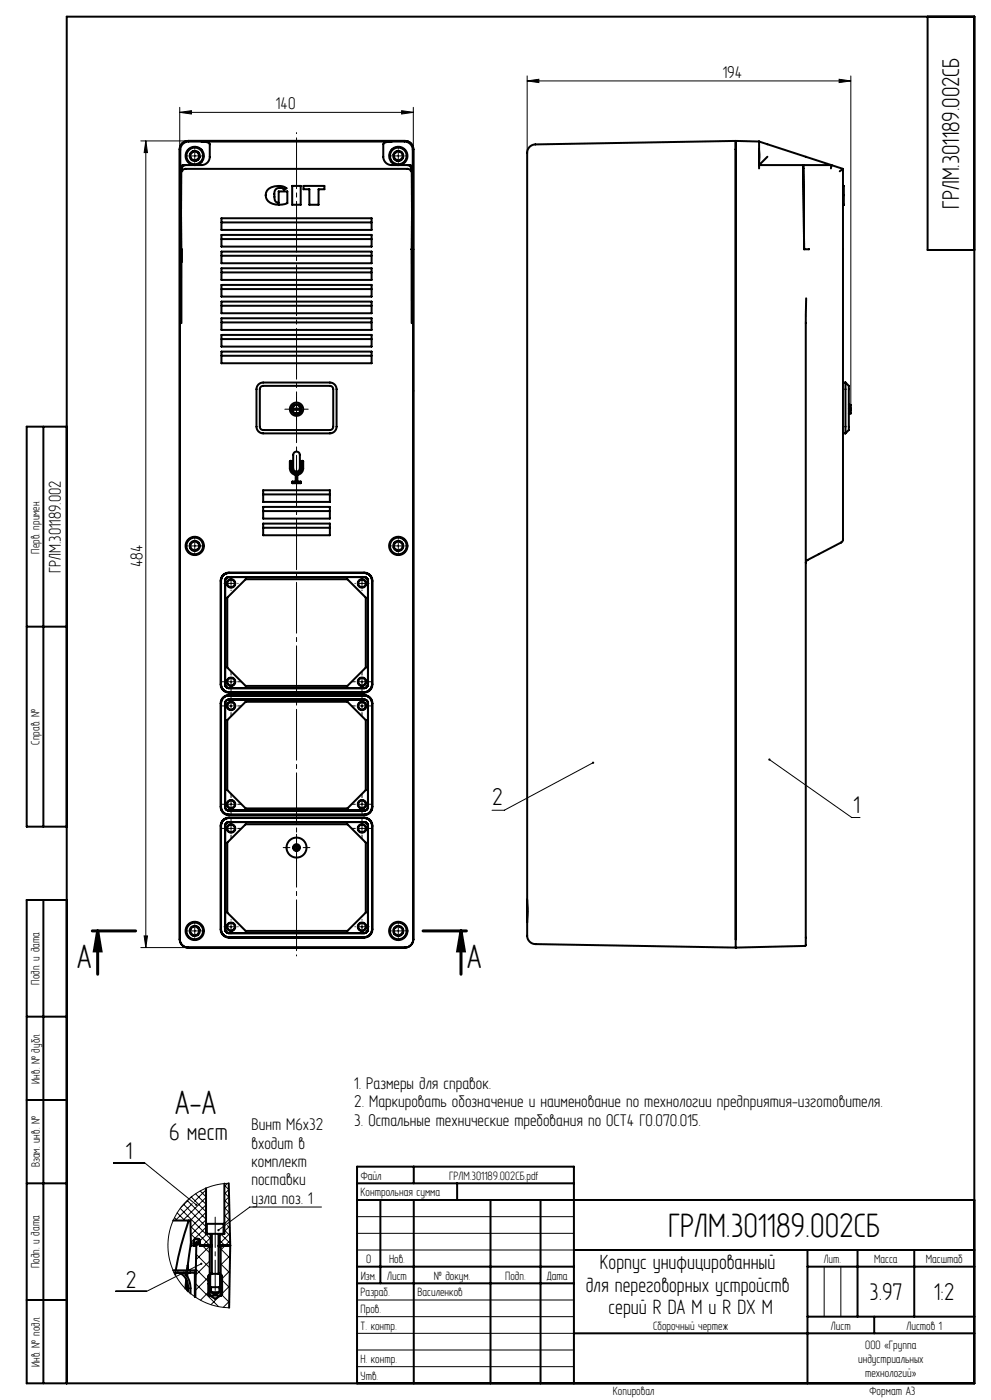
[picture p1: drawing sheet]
<svg xmlns="http://www.w3.org/2000/svg" width="297mm" height="420mm" viewBox="0 0 297 420" stroke-linecap="round" stroke-linejoin="round" font-family="sans-serif">
<path d="M29.3 279.3l1 6h-2zM138.2 279.3l1 6h-2z" fill="none" stroke="#000" stroke-width=".9" stroke-linecap="butt"/>
<g fill="none" stroke="#000" stroke-width=".3">
<path d="M53.9 33.7l3.5-.5v1zM53.9 32.2v12.6M53.9 33.7h70M120.4 33.2l3.5 .5-3.5 .5zM123.9 32.2v12.6M158 24.3l3.5-.5v1zM158 22.8v23M158 24.3h97M251.5 23.8l3.5 .5-3.5 .5zM255 22.8v98.7M42.2 42.3h14.2M43.7 42.3v242"/>
<path d="M43.7 42.3l.5 3.5h-1zM57.4 46.8h2M58.4 45.8v2M118.4 46.8h2M119.4 45.8v2M87.9 122.8h2M88.9 121.8v2M57.4 163.8h2M58.4 162.8v2M68.2 175h2M69.2 174v2M107.5 175h2"/>
<path d="M108.5 174v2M118.4 163.8h2M119.4 162.8v2M68.2 204.5h2M68.2 211.8h2M69.2 203.5v2M69.2 210.8v2M107.5 204.5h2M107.5 211.8h2M108.5 203.5v2M108.5 210.8v2M177.7 228.8l-26.6 14.3h-3.6"/>
<path d="M230.6 227.9l24.7 17.4h2.4M68.2 241.3h2M68.2 248.5h2M69.2 240.3v2M69.2 247.5v2M87.9 254.3h2M88.9 253.3v2M107.5 241.3h2M107.5 248.5h2M108.5 240.3v2M108.5 247.5v2M57.4 279.3h2"/>
<path d="M58.4 278.3v2M68.2 278h2M69.2 277v2M107.5 278h2M108.5 277v2M118.4 279.3h2M119.4 278.3v2M42.2 284.3h14.2M43.2 280.8h1l-.5 3.5zM34 348.8h9.3l15.5 12.6M57.3 359.1l4.4 4.4M57.6 358.9l-.5 .5"/>
<path d="M58.6 358.1l3.1 3.2M60 357.3l1.7 1.7M61.5 356.6l.2 .2M61.7 357l-3.4 3.4M61.7 359.2l-6.9 7M67.2 357.8l1.5 1.4M67.2 355.6l1.4 1.3M68.2 355l-1 .9M68.6 355l-3.7 .4-3.4 1.2-3.2 1.7-2.7 2.4-2.3 2.8-1.6 3.2-1 3.5-.4 3.6 .4 3.6 1.1 3.4 1.7 3.2 2.2 2.8 2.8 2.3 3.2 1.7 3.4 1.1 3.6 .4M68.6 356.8l-1.4 1.4M68.6 359l-1.4 1.4M52.3 365.3l.8 .9"/>
<path d="M53.1 363.9l2.3 2.3M54 362.5l9.1 9.1M55 361.3l6.7 6.7M56.1 360.1l5.6 5.7M56.4 360.1l-2.2 2.1M57.1 367.9l5.8 5.8M57.2 370.2l2.6 2.6M57.2 372.5l.9 .8M57.6 361.1l-5 5.1M58.8 376.3l4 4M59.6 372.7l.3 .2M59.9 372.9l2.9 3"/>
<path d="M60.3 379.1l-16.4 8.3h-9.3M61.7 361.4l-4.7 4.8M61.7 363.7l-4.6 4.6M61.7 365.9l-4.5 4.6M61.7 368.2l-4.5 4.5M62 370.2l-3.2 3.2M62.8 373.9l-4 4M62.8 378.3l-4.1 4.2M63.1 371.3l-2.3 2.4M63.1 373.5l-.1 .2M65.9 372.1l1.5 1.6M66.1 370.2l2.9 2.8"/>
<path d="M66.1 374.7l2.8 2.7M66.1 379.2l2.8 2.7M66.5 370.2l-.6 .6M67.2 369l1.7 1.7M67.2 364.5l1.5 1.5M67.2 362.3l1.6 1.5M67.2 360l1.5 1.5M68.2 367.7l.7 .7M68.7 361.2l-1.5 1.5M68.8 363.4l-1.6 1.5M68.8 365.6l-1.3 1.4-.3-.2M68.9 367.8l-1.7 1.6"/>
<path d="M68.9 370l-3 3M68.9 376.7l-2.8 2.8M69 372.2l-2.9 2.8M96.3 362.1h-21.4l-9.4 7M107 365h65M107 370h65M107 375h65M247 380v15M252 380v15M58.6 385.1l6.9 6.9M58.7 380.7l4.3 4.3M62.5 383.2h-.1"/>
<path d="M62.9 382.7l-4.3 4.4M63.2 386.9l-3.1 3.2M65.7 387.7l3 3M65.7 388.9l-2.5 2.5M66 383.5l2.8 2.8M68.7 390.4l-1.8 1.8M68.8 385.8l-2.8 2.9M68.9 381.3l-2.9 2.8M107 400h65M107 395h65M107 390h65M107 410h65"/>
<path d="M107 405h65"/>
</g>
<path d="M64.5 387.2v-22" fill="none" stroke="#000" stroke-width=".3" stroke-dasharray="15.2 1.3 1.3 1.3" stroke-dashoffset="6.1"/>
<path d="M88.9 39.8v247" fill="none" stroke="#000" stroke-width=".3" stroke-dasharray="15.2 1.3 1.3 1.3" stroke-dashoffset="-1.6"/>
<g fill="none" stroke="#000" stroke-width=".3" stroke-dasharray="15.2 1.3 1.3 1.3">
<path d="M56.4 46.8h-.7M58.4 44.8v-.7M58.4 48.8v.6M60.4 46.8h.6M117.4 46.8h-.7M119.4 44.8v-.7M119.4 48.8v.6M121.4 46.8h.6M86.9 122.8h-1.5M88.9 120.8v-1.5M88.9 124.8v1.5M90.9 122.8h1.5"/>
<path d="M56.4 163.8h-.7M58.4 161.8v-.7M58.4 165.8v.6M60.4 163.8h.6M67.2 175h-.1M69.2 173v-.1M69.2 177v.2M71.2 175h.2M106.5 175h-.1M108.5 173v-.1M108.5 177v.2M110.5 175h.1"/>
<path d="M117.4 163.8h-.7M119.4 161.8v-.7M119.4 165.8v.6M121.4 163.8h.6M67.2 204.5h-1M67.2 211.8h-1M69.2 202.5v-1.1M69.2 206.5v1.1M69.2 209.8v-1.1M69.2 213.8v1.1M71.2 204.5h1.1M71.2 211.8h1.1"/>
<path d="M106.5 204.5h-1.1M106.5 211.8h-1.1M108.5 202.5v-1.1M108.5 206.5v1.1M108.5 209.8v-1.1M108.5 213.8v1.1M110.5 204.5h1.1M110.5 211.8h1.1M69.2 239.3v-1.1M108.5 239.3v-1.1M67.2 241.3h-1M67.2 248.5h-1"/>
<path d="M69.2 243.3v1.1M69.2 246.5v-1.1M69.2 250.5v1.1M71.2 241.3h1.1M71.2 248.5h1.1M86.9 254.3h-2M88.9 252.3v-2M88.9 256.3v2M90.9 254.3h2M106.5 241.3h-1.1M106.5 248.5h-1.1M108.5 243.3v1.1"/>
<path d="M108.5 246.5v-1.1M108.5 250.5v1.1M110.5 241.3h1.1M110.5 248.5h1.1M56.4 279.3h-.7M58.4 277.3v-.7M60.4 279.3h.6M67.2 278h-.1M69.2 276v-.1M71.2 278h.2M106.5 278h-.1M108.5 276v-.1"/>
<path d="M110.5 278h.1M117.4 279.3h-.7M119.4 277.3v-.7M121.4 279.3h.6M58.4 281.3v.6M69.2 280v.2M108.5 280v.2M119.4 281.3v.6"/>
</g>
<path d="M27.6 279.3h13.1M29.3 279.3v13M126.8 279.3h13M138.2 279.3v13" fill="none" stroke="#000" stroke-width=".9"/>
<g fill="none" stroke="#000" stroke-width=".6">
<path d="M278 5v70h14M54.6 43l.8-.5 1-.2h65a2.5 2.5 0 0 1 2.5 2.5v237a2.5 2.5 0 0 1-2.5 2.5h-65a2.5 2.5 0 0 1-2.5-2.5v-237l.2-1zM55.3 49.5a1.06 1.06 0 0 0-1.3 1v-5.5a2.5 2.5 0 0 1 2.5-2.5h64.7a2.5 2.5 0 0 1 2.5 2.5v5.5a1 1 0 0 0-1-1M55.3 49.5l-.7 .4-.3 .6 .1 24.3M55.3 49.5h.2M55.5 49.5l-.6 .2-.4 .8M55.6 50.7l-.7 .2-.3 .5M55.6 50.7h.1M55.6 50.7h66.5M57 46.4l1-1 1.4 .4 .4 1.4-1.1 1-1.4-.4zM60.4 42.5a2.78 2.78 0 0 1 2.5 .8v3.7a2.5 2.5 0 0 1-2.5 2.5h-4.9M80.5 56.7a4.9 4.9 0 0 1 5.4-.2l-.8 .4a1.65 1.65 0 0 0-1.9-.4 1.65 1.65 0 0 0-1 1.7l.1 1.4a1.19 1.19 0 0 0 1.2 1.2v-3.4h2.6v3.5a5.5 5.5 0 0 1-6.1-1 2.53 2.53 0 0 1 .5-3.2z"/>
<path d="M87.6 55.8h2.5v5.6h-2.5zM91 55.8h6.2v1h-1.7v4.6h-2.8v-4.6h-1.7zM117.4 42.5a2.59 2.59 0 0 0-2.5 .8v3.7a2.5 2.5 0 0 0 2.5 2.5h4.8M118 46.3l1.1-.9 1.4 .4 .2 1.4-1.1 1-.4-.2-.9-.3zM122.1 50.7h.1M122.1 50.7l.8 .2 .2 .5M122.2 49.5a1.04 1.04 0 0 1 1.2 1l-.1 24.3M122.2 49.5l.6 .2 .4 .8M123.9 44.8v72.5M220.5 42.3v242M220.5 42.3l-60.1 1a2.5 2.5 0 0 0-2.4 2.5v224.1M220.5 42.3l7 .2"/>
<path d="M227.5 42.5v8M227.5 44.9v3.8M227.5 42.5l21.6 7M230 47l-2.5 2.5h13.2M240.7 49.5l.1 1M240.7 49.5h8.5M240.8 50.5l.2 24.3M249.2 49.5l-.2 1M249.2 49.5l3.4 1.2M252.6 50.7l-.9 .7M252.6 50.7v111.3l-.5 .7-10.2 5.4-.4 .8M252.6 55.8h.3v5.6"/>
<path d="M54.4 74.8h.1M54.4 74.8v22.1M54.4 74.8v3.9M66.4 65.5h45v3.5h-45zM66.4 70.5h45v3.5h-45zM66.4 75.5h45v3.5h-45zM66.4 66.7h45M66.4 71.7h45M66.4 76.7h45M123.3 74.8h.1M123.3 74.8l.1 22.1M241 74.8h1.5"/>
<path d="M242.5 74.8h.1M252.6 61.4h.3M66.4 80.5h45v3.5h-45zM66.4 85.5h45v3.5h-45zM66.4 90.5h45v3.5h-45zM66.4 95.5h45v3.5h-45zM66.4 81.7h45M66.4 86.7h45M66.4 91.7h45M66.4 96.7h45M241.6 89.5l-.1 194.1-.3 .2-20.7 .5M66.4 105.5h45v3.5h-45z"/>
<path d="M66.4 100.5h45v3.5h-45zM66.4 101.7h45M66.4 106.7h45M77.5 115.3l.6-.4 .8-.1h20a2 2 0 0 1 2 2v11.2a2 2 0 0 1-2 2h-20a2 2 0 0 1-2-2v-11.2l.1-.8zM78.2 116.1l.7-.3h20a1 1 0 0 1 1 1v11.2a1 1 0 0 1-1 1h-20a1 1 0 0 1-1-1v-11.2zM252.6 114.8h.8M253.4 114.8l1 1v13.2l-1 1M253.4 114.8v15.2M13 128v120M20 128h-12v120h12M86.9 138.3l.3-.1 .2 .3v2a1.5 1.5 0 0 0 1.5 1.5 1.5 1.5 0 0 0 1.5-1.5v-2a.25 .25 0 0 1 .2-.3 .25 .25 0 0 1 .3 .3v2a2 2 0 0 1-1.8 2v2h1v.5h-2.5v-.5h1v-2a2 2 0 0 1-1.7-2zM87.6 122.6a1.29 1.29 0 0 1 1.3-1.1 1.29 1.29 0 0 1 1.2 1.1"/>
<path d="M87.6 122.6v.4M87.6 123a1.29 1.29 0 0 0 1.3 1 1.29 1.29 0 0 0 1.2-1M87.6 122.6h2.5M87.6 123h2.5M88.3 135.7l.9-.2 .6 .7 .1 4.3a1 1 0 0 1-1 1 1 1 0 0 1-1-1v-4zM90.1 122.6v.4M252.6 130h.8M254.4 121.4l.6 .1v1.1h-.6M254.4 123h.6v1l-.6 .1M78.9 147.1h20v3.5h-20zM78.9 152.1h20v3.5h-20zM78.9 157.1h20v3.5h-20z"/>
<path d="M78.9 148.3h20M78.9 153.3h20M78.9 158.3h20M57.1 163.2l1.2-.9 .6 .3 .7 .4 .1 1.4-1.2 .8-.6-.3-.7-.3zM66.2 174.3a2.35 2.35 0 0 1 2.4-2.4h40.5a2.35 2.35 0 0 1 2.4 2.4M66.2 174.3v31M66.9 172.5l.8-.5 .9-.2h40.5a2.5 2.5 0 0 1 2.5 2.5v31a2.5 2.5 0 0 1-2.5 2.5h-40.5a2.5 2.5 0 0 1-2.5-2.5v-31l.2-1zM67.4 174.3a1.15 1.15 0 0 1 1.2-1.2h40.5a1.15 1.15 0 0 1 1.2 1.2M67.4 174.3v31M67.5 174.3a1.15 1.15 0 0 1 1.1-1.2h40.5a1.15 1.15 0 0 1 1.2 1.2M68.6 171.9a2.4 2.4 0 0 0-2.4 2.4M68.6 173.1a1.17 1.17 0 0 0-1.1 1.2"/>
<path d="M73.6 173.8h30.5l5.5 5.5v21l-5.5 5.5h-30.5l-5.5-5.5v-21zM109.1 171.9a2.4 2.4 0 0 1 2.4 2.4M109.1 173.1a1.17 1.17 0 0 1 1.2 1.2M110.3 174.3v31M111.5 174.3v31M118.2 162.9l1.4-.5 1 .7 .1 .2-.2 1.4-1.4 .5-1.1-.9zM8 188h12M66.2 205.3a2.4 2.4 0 0 0 2.4 2.4h40.5a2.4 2.4 0 0 0 2.4-2.4M66.2 205.3a2.35 2.35 0 0 0 2.4 2.4h40.5a2.35 2.35 0 0 0 2.4-2.4M66.9 209.3l.8-.6 .9-.2h40.5a2.5 2.5 0 0 1 2.5 2.5v31a2.5 2.5 0 0 1-2.5 2.5h-40.5a2.5 2.5 0 0 1-2.5-2.5v-31l.2-.9zM66.9 209.3l.8-.5 .9-.1h40.5a2.35 2.35 0 0 1 2.4 2.3v31.1a2.35 2.35 0 0 1-2.4 2.3h-40.5a2.35 2.35 0 0 1-2.4-2.3v-31.1l.2-.9zM67.4 205.3a1.15 1.15 0 0 0 1.2 1.2h40.5a1.15 1.15 0 0 0 1.2-1.2"/>
<path d="M67.5 205.3a1.15 1.15 0 0 0 1.1 1.1M67.8 210.2l.8-.3h40.5a1.15 1.15 0 0 1 1.2 1.1v31.1a1.15 1.15 0 0 1-1.2 1.1h-40.5a1.15 1.15 0 0 1-1.2-1.1v-31.1zM68.1 216l5.5-5.5h30.5l5.5 5.5v21l-5.5 5.5h-30.5l-5.5-5.5zM68.6 208.6a2.4 2.4 0 0 0-2.4 2.4M68.6 209.9a1.15 1.15 0 0 0-1.1 1.1M109.1 208.6a2.4 2.4 0 0 1 2.4 2.4M109.1 209.9a1.15 1.15 0 0 1 1.2 1.1M110.3 205.3a1.15 1.15 0 0 1-1.2 1.1M66.2 242a2.4 2.4 0 0 0 2.4 2.4M66.2 247.8a2.35 2.35 0 0 1 2.4-2.4h40.5a2.35 2.35 0 0 1 2.4 2.4M66.2 247.8v31M66.9 246l.8-.5 .9-.2h40.5a2.5 2.5 0 0 1 2.5 2.5v31a2.5 2.5 0 0 1-2.5 2.5h-40.5a2.5 2.5 0 0 1-2.5-2.5v-31l.2-1z"/>
<path d="M67.4 247.8a1.15 1.15 0 0 1 1.2-1.2h40.5a1.15 1.15 0 0 1 1.2 1.2M67.4 247.8v31M67.5 242a1.15 1.15 0 0 0 1.1 1.2M67.5 247.8a1.15 1.15 0 0 1 1.1-1.2h40.5a1.15 1.15 0 0 1 1.2 1.2M68.1 252.8l5.5-5.5h30.5l5.5 5.5v21l-5.5 5.5h-30.5l-5.5-5.5zM68.6 245.4a2.4 2.4 0 0 0-2.4 2.4M68.6 246.6a1.17 1.17 0 0 0-1.1 1.2M109.1 245.4a2.4 2.4 0 0 1 2.4 2.4M109.1 246.6a1.17 1.17 0 0 1 1.2 1.2M110.3 242a1.15 1.15 0 0 1-1.2 1.2M110.3 247.8v31M111.5 247.8v31"/>
<path d="M111.5 242a2.4 2.4 0 0 1-2.4 2.4M13 270v145M20 270h-12v145h284v-410h-272v410M57.4 278.2l1.4-.3 .4 .4 .6 .7-.5 1.4-1.4 .2-.9-1.1zM66.2 278.8a2.4 2.4 0 0 0 2.4 2.4h40.5a2.4 2.4 0 0 0 2.4-2.4M66.2 278.8a2.35 2.35 0 0 0 2.4 2.4h40.5a2.35 2.35 0 0 0 2.4-2.4M67.4 278.8a1.15 1.15 0 0 0 1.2 1.2h40.5a1.15 1.15 0 0 0 1.2-1.2M67.5 278.8a1.15 1.15 0 0 0 1.1 1.1M110.3 278.8a1.15 1.15 0 0 1-1.2 1.1M118.1 278.7l1.2-.9 1.3 .7 .1 1.4-1.2 .8-.6-.3-.7-.3zM158 269.9v6.7M158 276.6v4.1a2.5 2.5 0 0 0 2.4 2.5l60.1 1.1"/>
<path d="M220.5 284.3h.1M8 305h12M8 330h12M8 355h12M61.7 356.5v13.7h.3M67.2 355.1v15.1h-.2M68.6 355l.4 18.7M107 360h185M107 355h65M114 360v25M124 350v5M124 360v55"/>
<path d="M137 355v5M147 360v55M162 360v55M51.9 366.2h5.2l.1 7.5h.9M56.3 379.6l-.2 1.5M56.3 379.6l-.1 1.5M56.6 366.2l-.1 .2a90.7 90.7 0 0 0-3.8 14.7M57.2 373l-.9 6.6M58.1 373.7h.1M58.2 373.7h.6M58.3 373l-.1 .7M58.8 371.7a.88 .88 0 0 0-.5 1.3 .88 .88 0 0 0 1.4 0 .88 .88 0 0 0-.5-1.3"/>
<path d="M59.3 371.7l.6 .3M59.4 371.7h-.9l-.3 .2-.1 1.8M59.4 371.7l.5 .4v1.6M62 370.2h5M62 370.2v-3h5v3M62.6 373.7l.2 .2M62.8 373.9h.7M62.8 373.9v14.8l1.7 .9 1.6-.9v-14.8M63.1 373.7h.4M63.1 373.7h-3.2l-.1-1h-1l-.3 16.4M63.1 370.2v3.5M63.5 370.2v12"/>
<path d="M65.5 373.7h.4M65.5 373.9h.6M65.5 370.2v12M65.9 370.2v3.5M65.9 373.7h3.1M66.4 373.7l-.3 .2M69 373.7l-.3 18.6M107 380h65M172 375h120M242 375v40M242 380h50M257 375v20"/>
<path d="M274 375v20M8 390h12M51.9 381.1h6.8M52.2 381.8h6.5M52.6 381.8l-.1 .6M53.1 381.8a4.1 4.1 0 0 1 3.3 4.7v.9M55.1 381.8a6.7 6.7 0 0 1 2 6.2M55.8 383.9l-.2 2.7M56 381.8l-.1 .9M56.1 384.5v2.6M56.2 381.8l-.1 1.2M58.4 381.8v7.2"/>
<path d="M62.8 382.7h.2M62.8 382.7h-.3l-.1 .5v5.2l.3 .3h3.6l.3-.3v-5.2l-.1-.5h-.4M62.8 382.7l.2 .1M63 382.2v4M63 382.2h.1M63 386.2h.1M63 382.2h3v4h-3M63.2 387.7h2.5M63.2 386.2v1.5M63.2 387.7l1.3 .7 1.2-.7M65.7 386.2v1.5M66 382.7h.1"/>
<path d="M66.1 382.7l-.1 .1M107 385h65M172 400h120M242 395h50M262 395v5M107 415v-65h65v65"/>
<circle cx="58.4" cy="46.8" r="2.5"/>
<circle cx="58.4" cy="46.8" r="2.75"/>
<circle cx="58.4" cy="46.8" r="1.52"/>
<circle cx="119.4" cy="46.8" r="2.5"/>
<circle cx="119.4" cy="46.8" r="1.52"/>
<circle cx="119.4" cy="46.8" r="2.75"/>
<circle cx="88.9" cy="122.8" r="2"/>
<circle cx="88.9" cy="122.8" r="1.37"/>
<circle cx="58.4" cy="163.8" r="2.75"/>
<circle cx="58.4" cy="163.8" r="1.53"/>
<circle cx="58.4" cy="163.8" r="2.5"/>
<circle cx="69.2" cy="175" r="1.12"/>
<circle cx="69.2" cy="175" r="1.27"/>
<circle cx="108.5" cy="175" r="1.12"/>
<circle cx="108.5" cy="175" r="1.27"/>
<circle cx="119.4" cy="163.8" r="2.75"/>
<circle cx="119.4" cy="163.8" r="2.5"/>
<circle cx="119.4" cy="163.8" r="1.53"/>
<circle cx="69.2" cy="211.8" r="1.12"/>
<circle cx="69.2" cy="204.5" r="1.12"/>
<circle cx="69.2" cy="204.5" r="1.27"/>
<circle cx="69.2" cy="211.8" r="1.27"/>
<circle cx="108.5" cy="211.8" r="1.12"/>
<circle cx="108.5" cy="204.5" r="1.12"/>
<circle cx="108.5" cy="204.5" r="1.27"/>
<circle cx="108.5" cy="211.8" r="1.27"/>
<circle cx="69.2" cy="241.3" r="1.12"/>
<circle cx="69.2" cy="248.5" r="1.12"/>
<circle cx="69.2" cy="241.3" r="1.27"/>
<circle cx="69.2" cy="248.5" r="1.27"/>
<circle cx="88.9" cy="254.3" r="3"/>
<circle cx="88.9" cy="254.3" r=".82"/>
<circle cx="88.9" cy="254.3" r=".65"/>
<circle cx="88.9" cy="254.3" r="1.02"/>
<circle cx="108.5" cy="241.3" r="1.12"/>
<circle cx="108.5" cy="248.5" r="1.12"/>
<circle cx="108.5" cy="241.3" r="1.27"/>
<circle cx="108.5" cy="248.5" r="1.27"/>
<circle cx="58.4" cy="279.3" r="1.52"/>
<circle cx="58.4" cy="279.3" r="2.75"/>
<circle cx="58.4" cy="279.3" r="2.5"/>
<circle cx="69.2" cy="278" r="1.12"/>
<circle cx="69.2" cy="278" r="1.27"/>
<circle cx="108.5" cy="278" r="1.12"/>
<circle cx="108.5" cy="278" r="1.27"/>
<circle cx="119.4" cy="279.3" r="2.5"/>
<circle cx="119.4" cy="279.3" r="2.75"/>
<circle cx="119.4" cy="279.3" r="1.52"/>
</g>
<g fill="#000">
<path d="M65.3 368.8a.33 .33 0 0 1 .4 0 .33 .33 0 0 1 0 .5 .33 .33 0 0 1-.5 0l.3-.2-.3 .2z"/>
<path d="M53.9 33.7l3.5-.5v1zM120.4 33.2l3.5 .5-3.5 .5z"/>
<path d="M251.5 23.8l3.5 .5-3.5 .5zM158 24.3l3.5-.5v1z"/>
<path d="M43.7 42.3l.5 3.5h-1zM43.2 280.8h1l-.5 3.5z"/>
<path d="M230.4 227.6l.2 .3-.3-.2a.33 .33 0 0 0 .2 .5 .33 .33 0 0 0 .4-.4 .33 .33 0 0 0-.5-.2zM177.5 228.6a.33 .33 0 0 0 0 .4 .33 .33 0 0 0 .4 .1 .33 .33 0 0 0 .1-.4l-.3 .1 .3-.1zM58.6 361.2v.5h.5l-.3-.3 .3 .3v-.5zM60.1 378.9a.33 .33 0 0 0 .2 .6 .33 .33 0 0 0 .3-.5l-.3 .1 .3-.2z"/>
<path d="M138.2 279.3l1 6h-2zM29.3 279.3l1 6h-2z"/>
</g>
<g font-size="11">
<text x="23" y="290.4">А</text>
<text x="139.9" y="290.4">А</text>
<text x="52.4" y="334.2">А-А</text>
<text x="200.2" y="371">ГРЛМ.301189.002СБ</text>
</g>
<g font-size="7.8">
<text x="287.5" y="62.7" transform="rotate(-90 287.5 62.7)">ГРЛМ.301189.002СБ</text>
<text x="147.5" y="241.6">2</text>
<text x="255.8" y="243.8">1</text>
<text x="37.7" y="347.7">1</text>
<text x="50.6" y="342">6 мест</text>
<text x="37.7" y="386.3">2</text>
<text x="260.6" y="390">3.97</text>
<text x="280" y="390">1:2</text>
</g>
<g font-size="6.7">
<text x="179.8" y="380.8">Корпус унифицированный</text>
<text x="175.6" y="387.6">для переговорных устройств</text>
<text x="182.4" y="394.3">серий R DA M и R DX M</text>
</g>
<g font-size="5.5">
<text x="216.6" y="23.3">194</text>
<text x="82.7" y="32.7">140</text>
<text x="18.3" y="171.9" transform="rotate(-90 18.3 171.9)">ГРЛМ.301189.002</text>
<text x="42.7" y="170.2" transform="rotate(-90 42.7 170.2)">484</text>
<text x="106.1" y="326.7">1. Размеры для справок.</text>
<text x="106.1" y="332.2">2. Маркировать обозначение и наименование по технологии предприятия-изготовителя.</text>
<text x="75.4" y="339.1">Винт М6х32</text>
<text x="106.1" y="337.7">3. Остальные технические требования по ОСТ4 ГО.070.015.</text>
<text x="75.4" y="344.6">входит в</text>
<text x="75.4" y="350.1">комплект</text>
<text x="75.4" y="355.6">поставки</text>
<text x="75.4" y="361.1">узла поз. 1</text>
</g>
<g font-size="3.9">
<text x="11.9" y="166.1" transform="rotate(-90 11.9 166.1)">Перв. примен.</text>
<text x="11.9" y="223.4" transform="rotate(-90 11.9 223.4)">Справ. №</text>
<text x="11.9" y="295.4" transform="rotate(-90 11.9 295.4)">Подп. и дата</text>
<text x="11.9" y="325.1" transform="rotate(-90 11.9 325.1)">Инв. № дубл.</text>
<text x="11.9" y="350.2" transform="rotate(-90 11.9 350.2)">Взам. инв. №</text>
<text x="108.2" y="353.9">Файл</text>
<text x="134.6" y="353.9">ГРЛМ.301189.002СБ.pdf</text>
<text x="108.1" y="358.9">Контрольная сумма</text>
<text x="11.9" y="380.4" transform="rotate(-90 11.9 380.4)">Подп. и дата</text>
<text x="108.1" y="383.9">Изм.</text>
<text x="109.7" y="378.9">0</text>
<text x="116" y="383.9">Лист</text>
<text x="116.6" y="378.9">Нов.</text>
<text x="130" y="383.9">№ докум.</text>
<text x="151.4" y="383.9">Подп.</text>
<text x="163.9" y="383.9">Дата</text>
<text x="246.9" y="378.9">Лит.</text>
<text x="261.9" y="378.9">Масса</text>
<text x="277.4" y="378.9">Масштаб</text>
<text x="108.1" y="388.9">Разраб.</text>
<text x="125.1" y="388.9">Василенков</text>
<text x="108.1" y="393.9">Пров.</text>
<text x="108.1" y="398.9">Т. контр.</text>
<text x="195.7" y="398.9">Сборочный чертеж</text>
<text x="249" y="398.9">Лист</text>
<text x="271.7" y="398.9">Листов 1</text>
<text x="259.3" y="404.7">ООО «Группа</text>
<text x="11.9" y="410.1" transform="rotate(-90 11.9 410.1)">Инв. № подл.</text>
<text x="108" y="408.9">Н. контр.</text>
<text x="108.1" y="413.9">Утв.</text>
<text x="257.2" y="408.9">индустриальных</text>
<text x="259.2" y="413.1">технологий»</text>
<text x="183.7" y="418.6">Копировал</text>
<text x="260.6" y="418.4">Формат A3</text>
</g>
</svg>
